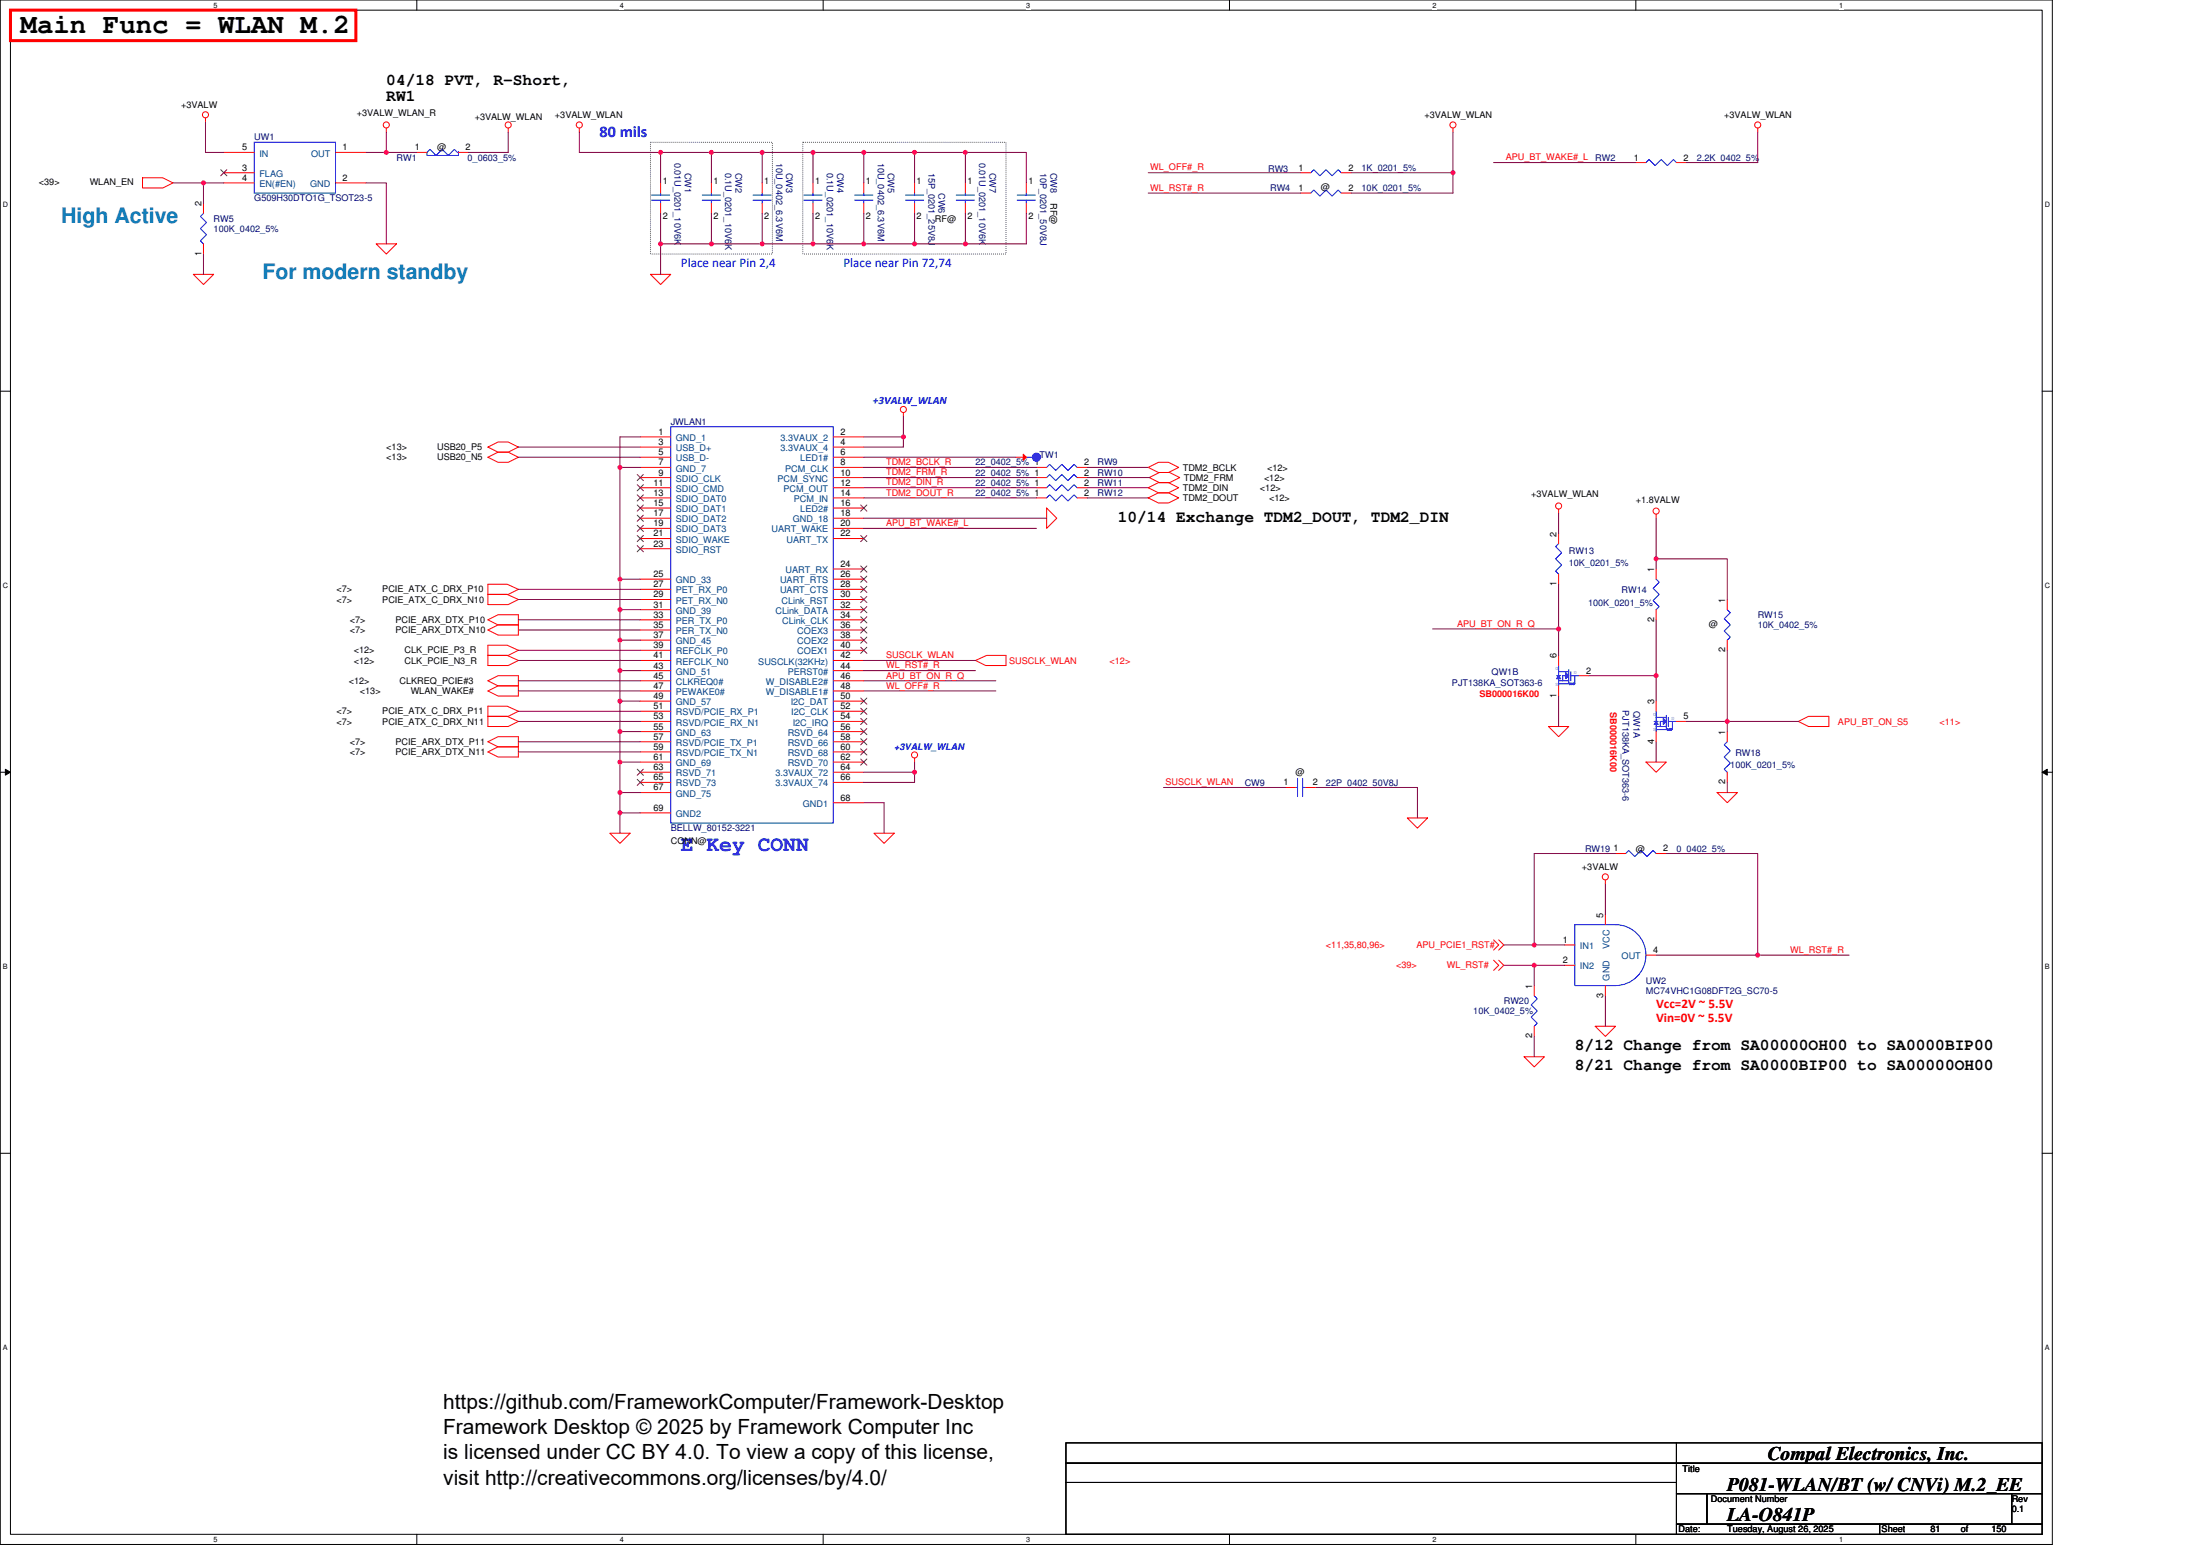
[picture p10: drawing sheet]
<svg xmlns="http://www.w3.org/2000/svg" width="297mm" height="210mm" viewBox="0 0 297 210" stroke-linecap="round" stroke-linejoin="round" font-family="sans-serif">
<path d="M0 0h277.1v208.5h-277.1zM1.4 1.4h274.3v205.7h-274.3z" fill="none" stroke="#000" stroke-width=".14"/>
<g fill="#fff">
<path d="M28.8 .1h.6v1.1h-.6z"/>
<path d="M28.8 207.3h.6v1h-.6z"/>
</g>
<path d="M56.3 0v1.4M56.3 207.1v1.4" fill="none" stroke="#000" stroke-width=".14"/>
<g fill="#fff">
<path d="M83.7 .1h.6v1.1h-.6z"/>
<path d="M83.7 207.3h.6v1h-.6z"/>
</g>
<path d="M111.1 0v1.4M111.1 207.1v1.4" fill="none" stroke="#000" stroke-width=".14"/>
<g fill="#fff">
<path d="M138.6 .1h.5v1.1h-.5z"/>
<path d="M138.6 207.3h.5v1h-.5z"/>
</g>
<path d="M166 0v1.4M166 207.1v1.4" fill="none" stroke="#000" stroke-width=".14"/>
<g fill="#fff">
<path d="M193.4 .1h.6v1.1h-.6z"/>
<path d="M193.4 207.3h.6v1h-.6z"/>
</g>
<path d="M220.9 0v1.4M220.9 207.1v1.4" fill="none" stroke="#000" stroke-width=".14"/>
<g fill="#fff">
<path d="M248.3 .1h.5v1.1h-.5z"/>
<path d="M248.3 207.3h.5v1h-.5z"/>
<path d="M.4 27.1h.7v1.1h-.7z"/>
<path d="M276.1 27.1h.7v1.1h-.7z"/>
<path d="M.4 78.5h.7v1.1h-.7z"/>
<path d="M276.1 78.5h.7v1.1h-.7z"/>
</g>
<path d="M0 52.8h1.4M275.7 52.8h1.4" fill="none" stroke="#000" stroke-width=".14"/>
<g fill="#fff">
<path d="M.4 130h.6v1.1h-.6z"/>
<path d="M276.1 130h.6v1.1h-.6z"/>
</g>
<path d="M0 104.2h1.4M.7 103.8l.7 .4-.7 .4zM275.7 104.2l.7-.4v.8zM275.7 104.2h1.4" fill="none" stroke="#000" stroke-width=".14"/>
<path d="M.7 103.8l.7 .4-.7 .4zM275.7 104.2l.7-.4v.8z" fill="#000"/>
<g fill="#fff">
<path d="M.4 181.4h.6v1.1h-.6z"/>
<path d="M276.1 181.4h.6v1.1h-.6z"/>
</g>
<path d="M0 155.7h1.4M275.7 155.7h1.4M143.9 194.8h82.5v2.7h-82.5zM143.9 197.5h82.5v2.6h-82.5zM226.4 194.8h49.3v2.7h-49.3zM226.4 197.5h49.3v4.1h-49.3zM143.9 200.1h82.5v7h-82.5zM226.4 201.6h4.1v4.1h-4.1zM226.4 205.7h27.4v1.4h-27.4zM230.5 201.6h41.1v4.1h-41.1zM253.8 205.7h21.9v1.4h-21.9zM271.6 201.6h4.1v4.1h-4.1z" fill="none" stroke="#000" stroke-width=".14"/>
<path d="M1.4 1.4h46.6v4.1h-46.6z" fill="none" stroke="#f00" stroke-width=".41"/>
<path d="M87.8 19.2h16.5v15.1h-16.5zM108.4 19.2h27.4v15.1h-27.4z" fill="none" stroke="#000" stroke-width=".14" stroke-dasharray="0 .3"/>
<g fill="none" stroke="#f00" stroke-width=".14">
<path d="M27.7 15.9v.6M52.2 17.3v.5M68.6 17.3v.5M78.2 17.3v.5M196.2 17.3v.5M237.3 17.3v.5M19.2 24h2.8l1.4 .7-1.4 .7h-2.8zM26.1 37h2.7l-1.3 1.4zM27.5 32.9v1.4M27.5 27.4v1.4M30.2 20.6h4.1M30.2 23.3h4.1"/>
<path d="M30.2 24.7h4.1M45.3 24.7h4.1M45.3 20.6h4.1M50.8 32.9h2.7l-1.3 1.4zM56.3 20.6h1.3M61.9 20.6h1.4M87.8 37h2.8l-1.4 1.4zM89.2 24.7v1.4M89.2 27.4v1.4M109.8 24.7v1.4M109.8 27.4v1.4M116.6 24.7v1.4"/>
<path d="M116.6 27.4v1.4M123.5 24.7v1.4M123.5 27.4v1.4M130.3 24.7v1.4M130.3 27.4v1.4M220.9 21.9h1.3M226.4 21.9h1.3M122 55.7v.5M65.9 60.4l1.3-.7h1.4l1.4 .7-1.4 .6h-1.4zM65.9 61.7l1.3-.7h1.4l1.4 .7-1.4 .7h-1.4zM65.9 78.9h2.6l1.5 .7-1.4 .6h-2.7zM139.9 64.5h1.4"/>
<path d="M139.9 67.2h1.4M139.9 63.1h1.4M141.3 68.6l1.4 1.4-1.4 1.3zM145.4 64.5h1.4M145.4 67.2h1.4M145.4 63.1h1.4M155 63.1l1.4-.7h1.4l1.3 .7-1.3 .7h-1.4zM155 67.2l1.4-.7h1.4l1.3 .7-1.3 .7h-1.4zM155 65.8l1.4-.6h1.4l1.3 .6-1.3 .7h-1.4zM155.2 64.5l1.3-.7h1.4l1.4 .7-1.4 .7h-1.4zM210.4 68.7v.6M210.4 77.5v1.4"/>
<path d="M210.4 72v1.4M223.6 69.4v.6M65.9 80.2h2.6l1.5 .7-1.4 .7h-2.7zM65.9 83.7l1.3-.7h2.8v1.4h-2.8zM65.9 85l1.3-.6h2.8v1.3h-2.8zM65.9 88.5h2.6l1.5 .7-1.4 .6h-2.7zM65.9 91.9l1.3-.7h2.8v1.4h-2.8zM65.9 93.3l1.3-.7h2.8v1.4h-2.8zM65.9 96.7h2.6l1.5 .7-1.4 .7h-2.7zM65.9 87.1h2.6l1.5 .7-1.4 .7h-2.7zM65.9 95.3h2.6l1.5 .7-1.4 .7h-2.7zM131.7 89.2l1.5-.7h2.6v1.3h-2.7z"/>
<path d="M209.1 98.1h2.7l-1.4 1.3zM233.2 98.8v1.3M242.8 97.4l1.4-.7h2.7v1.4h-2.7zM65.9 100.1l1.3-.7h2.8v1.4h-2.8zM65.9 101.5l1.3-.7h2.8v1.4h-2.8zM82.3 112.5h2.8l-1.4 1.3zM118 112.5h2.7l-1.3 1.3zM123.5 102.3v.6M190 110.4h2.7l-1.3 1.4zM216.8 118.8v.5M218.1 115.2h1.4M222.2 102.9h2.8l-1.4 1.3z"/>
<path d="M223.6 115.2h1.4M231.8 107h2.8l-1.4 1.4zM233.2 104.2v1.4M201.7 126.9l.6 .7-.6 .6M201.7 129.6l.6 .7-.6 .7M202.3 126.9l.7 .7-.7 .6M202.3 129.6l.7 .7-.7 .7M207.1 133v1.4M207.1 138.5v1.4M215.4 138.5h2.7l-1.3 1.4zM205.8 142.6h2.7l-1.4 1.4z"/>
<circle cx="27.7" cy="15.5" r=".41"/>
<circle cx="52.2" cy="16.9" r=".41"/>
<circle cx="68.6" cy="16.9" r=".41"/>
<circle cx="78.2" cy="16.9" r=".41"/>
<circle cx="196.2" cy="16.9" r=".41"/>
<circle cx="237.3" cy="16.9" r=".41"/>
<circle cx="122" cy="55.3" r=".41"/>
<circle cx="210.4" cy="68.3" r=".41"/>
<circle cx="223.6" cy="69" r=".41"/>
<circle cx="123.5" cy="101.9" r=".41"/>
<circle cx="216.7" cy="118.4" r=".41"/>
</g>
<g fill="none" stroke="#00f" stroke-width=".14">
<path d="M34.3 19.2h11v6.9h-11zM27.5 28.8l-.4 .4 .8 .8-.8 .9 .8 .8-.8 .8 .4 .4M61.8 20.6l-.5-.4-.8 .8-.8-.8-.8 .8-.8-.8-.5 .4v.4h4.2M61.9 20.4v.6M88 27h2.4M88 26.3h2.4M89.2 26.1v.2M89.2 27v.4M108.5 27h2.5M108.5 26.3h2.5M109.8 26.1v.2M109.8 27v.4"/>
<path d="M115.4 27h2.5M115.4 26.3h2.5M116.6 26.1v.2M116.6 27v.4M122.3 27h2.4M122.3 26.3h2.4M123.5 26.1v.2M123.5 27v.4M129.1 27h2.5M129.1 26.3h2.5M130.3 26.1v.2M130.3 27v.4"/>
<path d="M222.2 21.9l.5-.4 .8 .9 .8-.9 .8 .9 .8-.9 .5 .4M141.3 64.5l.4-.4 .8 .8 .9-.8 .8 .8 .8-.8 .4 .4M141.3 67.2l.4-.4 .8 .8 .9-.8 .8 .8 .8-.8 .4 .4M141.3 63.1l.4-.4 .8 .8 .9-.8 .8 .8 .8-.8 .4 .4M210.4 73.4l-.4 .4 .9 .8-.9 .8 .9 .9-.9 .8 .4 .4M223.3 97.4h.6M223.6 96.8h1.4M223.6 97.8v1M224.2 97.4v.7h.8M225 96.6v1.7M225.3 96.8v1.3M225.8 97.4v1.1"/>
<path d="M219.5 115.2l.4-.4 .8 .8 .9-.8 .8 .8 .8-.8 .4 .4M233.2 100.1l-.4 .4 .8 .9-.8 .8 .8 .8-.8 .8 .4 .4M207.1 134.4l.5 .4-.9 .8 .9 .9-.9 .8 .9 .8-.5 .4"/>
</g>
<path d="M29.8 22.9l.8 .8M30.6 22.9l-.8 .8" fill="none" stroke="#804000" stroke-width=".14"/>
<path d="M223.6 97.4l.3 .4h-.6z" fill-rule="evenodd" fill="#00f"/>
<path d="M223.6 97.4l.3 .4h-.6zM223.6 98.5h1.5M223.6 96.8v.6M223.6 98.1h.6M224.2 97.4h.4M225.3 97.4h1.1M225.4 98.3v.3M225.7 98.5h.1" fill="none" stroke="#00f" stroke-width=".14"/>
<path d="M224.6 97l.4 .4-.4 .4z" fill-rule="evenodd" fill="#00f"/>
<path d="M224.6 97l.4 .4-.4 .4z" fill="none" stroke="#00f" stroke-width=".14"/>
<path d="M225.1 98.3v.3l.6-.3v.3z" fill-rule="evenodd" fill="#00f"/>
<g fill="none" stroke="#00f" stroke-width=".14">
<path d="M94.8 27h2.5M94.8 26.3h2.5M96.1 26.1v.2M96.1 27v.4M177 26.1l.4-.5 .8 .9 .8-.9 .9 .9 .8-.9 .4 .5M90.6 57.6h21.9v53.5h-21.9zM223.6 96v.8M225.1 98.3v.3l.6-.3v.3zM233.2 82.3l.4 .4-.8 .8 .8 .9-.8 .8 .8 .8-.4 .4M174.9 106.3h.3M175.2 105.1v2.4M175.9 106.3h.4"/>
<path d="M175.9 105.1v2.4"/>
</g>
<g fill="none" stroke="#f00" stroke-width=".14">
<path d="M96.1 24.7v1.4M96.1 27.4v1.4M175.6 26.1h1.4M181.1 26.1h1.4M86.4 59h4.2M112.5 59h4.1M86.4 60.4h4.2M86.4 61.7h4.2M86.4 63.1h4.2M86.4 64.5h4.2M86.4 65.8h4.2M86.4 67.2h4.2"/>
<path d="M86.4 68.6h4.2M86.4 70h4.2M86.4 71.3h4.2M86.4 72.7h4.2M86.4 74.1h4.2M86.4 78.2h4.2M86.4 79.6h4.2M112.5 60.4h4.1M112.5 61.7h4.1M112.5 63.1h4.1M112.5 64.5h4.1M112.5 65.8h4.1"/>
<path d="M112.5 67.2h4.1M112.5 68.6h4.1M112.5 70h4.1M112.5 71.3h4.1M112.5 72.7h4.1M112.5 76.8h4.1M112.5 78.2h4.1M112.5 79.6h4.1M86.4 80.9h4.2M86.4 82.3h4.2M86.4 83.7h4.2M86.4 85h4.2"/>
<path d="M86.4 86.4h4.2M86.4 87.8h4.2M86.4 89.2h4.2M86.4 90.5h4.2M86.4 91.9h4.2M86.4 93.3h4.2M86.4 94.6h4.2M86.4 96h4.2M86.4 97.4h4.2M86.4 98.8h4.2M112.5 80.9h4.1M112.5 82.3h4.1"/>
<path d="M112.5 83.7h4.1M112.5 85h4.1M112.5 86.4h4.1M112.5 87.8h4.1M112.5 89.2h4.1M112.5 90.5h4.1M112.5 91.9h4.1M112.5 93.3h4.1M112.5 94.6h4.1M112.5 96h4.1M112.5 97.4h4.1M112.5 98.8h4.1"/>
<path d="M223.6 94.6v1.4M223.6 98.8v1.3M226.4 97.4h1.3M233.2 80.9v1.4M233.2 86.4v1.4M86.4 100.1h4.2M86.4 101.5h4.2M86.4 102.9h4.2M86.4 104.2h4.2M86.4 105.6h4.2M86.4 107h4.2M86.4 109.7h4.2"/>
<path d="M112.5 100.1h4.1M112.5 101.5h4.1M112.5 102.9h4.1M112.5 104.2h4.1M112.5 105.6h4.1M112.5 108.4h4.1M173.5 106.3h1.4M176.3 106.3h1.4"/>
</g>
<g fill="none" stroke="#804000" stroke-width=".14">
<path d="M86 64.1l.9 .8M86 65.4l.9 .9M86 66.8l.9 .8M86 68.2l.9 .8M86 69.5l.9 .9M86 70.9l.9 .8M86 72.3l.9 .8M86 73.7l.9 .8M86.9 64.1l-.9 .8M86.9 65.4l-.9 .9M86.9 66.8l-.9 .8M86.9 68.2l-.9 .8"/>
<path d="M86.9 69.5l-.9 .9M86.9 70.9l-.9 .8M86.9 72.3l-.9 .8M86.9 73.7l-.9 .8M116.2 68.2l.8 .8M116.2 72.3l.8 .8M116.2 76.4l.8 .8M116.2 77.8l.8 .8M116.2 79.1l.8 .9M117 68.2l-.8 .8M117 72.3l-.8 .8M117 76.4l-.8 .8"/>
<path d="M117 77.8l-.8 .8M117 79.1l-.8 .9M116.2 80.5l.8 .8M116.2 81.9l.8 .8M116.2 83.3l.8 .8M116.2 84.6l.8 .9M116.2 86l.8 .8M116.2 87.4l.8 .8M116.2 94.2l.8 .9M116.2 95.6l.8 .8M116.2 97l.8 .8M116.2 98.3l.8 .9"/>
<path d="M116.2 99.7l.8 .8M117 80.5l-.8 .8M117 81.9l-.8 .8M117 83.3l-.8 .8M117 84.6l-.8 .9M117 86l-.8 .8M117 87.4l-.8 .8M117 94.2l-.8 .9M117 95.6l-.8 .8M117 97l-.8 .8M117 98.3l-.8 .9M117 99.7l-.8 .8"/>
<path d="M86 103.8l.9 .9M86 105.2l.9 .8M86.9 103.8l-.9 .9M86.9 105.2l-.9 .8M116.2 101.1l.8 .8M116.2 102.5l.8 .8M117 101.1l-.8 .8M117 102.5l-.8 .8"/>
</g>
<path d="M210.4 91.2l.3 .4h-.5z" fill-rule="evenodd" fill="#00f"/>
<path d="M210.4 91.2l.3 .4h-.5zM212.5 92.3h.1" fill="none" stroke="#00f" stroke-width=".14"/>
<path d="M212 92.2v.2l.5-.2v.2z" fill-rule="evenodd" fill="#00f"/>
<path d="M210.2 91.2h.5M210.4 91.9h.6M210.4 91.6v1M210.4 92.3h1.6M211 91.9h.8M211.4 91.2h-.4v.7M211.8 90.7h-1.4v.5M211.8 90.4v1.8M212 92.2v.2l.5-.2v.2zM212.1 91.2h1.1M212.1 90.7v1.2M212.6 91.2v1.1" fill="none" stroke="#00f" stroke-width=".14"/>
<path d="M211.4 90.8l.4 .4-.4 .4z" fill-rule="evenodd" fill="#00f"/>
<path d="M101.7 27h2.4M101.7 26.3h2.4M102.9 26.1v.2M102.9 27v.4M177 23.3l.4-.4 .8 .8 .8-.8 .9 .8 .8-.8 .4 .4M141.3 65.8l.4-.4 .8 .8 .9-.8 .8 .8 .8-.8 .4 .4M223.6 78.2l.4 .4-.8 .8 .8 .8-.8 .9 .8 .8-.4 .4M210.4 89.8v.9M211.4 90.8l.4 .4-.4 .4zM212.2 92.2v.2" fill="none" stroke="#00f" stroke-width=".14"/>
<path d="M102.9 24.7v1.4M102.9 27.4v1.4M175.6 23.3h1.4M181.1 23.3h1.4M139.9 65.8h1.4M145.4 65.8h1.4M223.6 76.8v1.4M210.4 88.5v1.3M210.4 92.6v1.4M213.2 91.2h1.4M223.6 82.3v1.4" fill="none" stroke="#f00" stroke-width=".14"/>
<circle cx="139.9" cy="61.7" r=".54" fill="#00f"/>
<g fill="none" stroke="#00f" stroke-width=".14">
<path d="M138.6 61.7h.8"/>
<circle cx="139.9" cy="61.7" r=".54"/>
</g>
<path d="M138.2 61.3l.4 .4-.4 .4z" fill="#f00"/>
<path d="M138.6 24.7v1.4M138.6 27.4v1.4M137.2 61.7h1.4M138.2 61.3l.4 .4-.4 .4zM211.3 127.6h1.3M211.3 130.3h1.3M216.8 123.4v1.4M216.8 133v1.4M222.2 128.9h1.4" fill="none" stroke="#f00" stroke-width=".14"/>
<path d="M137.3 27h2.5M137.3 26.3h2.5M138.6 26.1v.2M138.6 27v.4M218.1 133a4.1 4.1 0 0 0 4.1-4.1 4.1 4.1 0 0 0-4.1-4.1h-5.5v8.2h5.5" fill="none" stroke="#00f" stroke-width=".14"/>
<path d="M102.9 20.6h6.9" fill="none" stroke="#800040" stroke-width=".14"/>
<circle cx="109.8" cy="20.6" r=".27" fill="#f0f"/>
<circle cx="109.8" cy="20.6" r=".27" fill="none" stroke="#f0f" stroke-width=".14"/>
<circle cx="102.9" cy="20.6" r=".27" fill="#f0f"/>
<circle cx="102.9" cy="20.6" r=".27" fill="none" stroke="#f0f" stroke-width=".14"/>
<path d="M102.9 28.8v4.1M102.9 20.6v4.1M109.8 28.8v4.1h6.8M109.8 24.7v-4.1h6.8v4.1M116.6 28.8v4.1M123.5 28.8v4.1h-6.9" fill="none" stroke="#800040" stroke-width=".14"/>
<circle cx="123.5" cy="32.9" r=".27" fill="#f0f"/>
<circle cx="123.5" cy="32.9" r=".27" fill="none" stroke="#f0f" stroke-width=".14"/>
<circle cx="116.6" cy="32.9" r=".27" fill="#f0f"/>
<circle cx="116.6" cy="32.9" r=".27" fill="none" stroke="#f0f" stroke-width=".14"/>
<path d="M116.6 20.6h6.9" fill="none" stroke="#800040" stroke-width=".14"/>
<circle cx="123.5" cy="20.6" r=".27" fill="#f0f"/>
<circle cx="123.5" cy="20.6" r=".27" fill="none" stroke="#f0f" stroke-width=".14"/>
<circle cx="116.6" cy="20.6" r=".27" fill="#f0f"/>
<circle cx="116.6" cy="20.6" r=".27" fill="none" stroke="#f0f" stroke-width=".14"/>
<path d="M123.5 20.6v4.1M155 23.3h20.6M182.5 23.3h13.7" fill="none" stroke="#800040" stroke-width=".14"/>
<circle cx="196.2" cy="23.3" r=".27" fill="#f0f"/>
<circle cx="196.2" cy="23.3" r=".27" fill="none" stroke="#f0f" stroke-width=".14"/>
<path d="M196.2 17.8v5.5M89.2 20.6v4.1M89.2 28.8v4.1h6.9v-4.1M96.1 20.6v4.1" fill="none" stroke="#800040" stroke-width=".14"/>
<circle cx="96" cy="32.9" r=".27" fill="#f0f"/>
<circle cx="96" cy="32.9" r=".27" fill="none" stroke="#f0f" stroke-width=".14"/>
<circle cx="89.2" cy="32.9" r=".27" fill="#f0f"/>
<circle cx="89.2" cy="32.9" r=".27" fill="none" stroke="#f0f" stroke-width=".14"/>
<path d="M89.2 32.9v4.1M89.2 20.6h6.9" fill="none" stroke="#800040" stroke-width=".14"/>
<circle cx="96" cy="20.6" r=".27" fill="#f0f"/>
<circle cx="96" cy="20.6" r=".27" fill="none" stroke="#f0f" stroke-width=".14"/>
<path d="M96.1 32.9h13.7M96.1 20.6h6.8" fill="none" stroke="#800040" stroke-width=".14"/>
<circle cx="102.9" cy="32.9" r=".27" fill="#f0f"/>
<circle cx="102.9" cy="32.9" r=".27" fill="none" stroke="#f0f" stroke-width=".14"/>
<circle cx="109.8" cy="32.9" r=".27" fill="#f0f"/>
<circle cx="109.8" cy="32.9" r=".27" fill="none" stroke="#f0f" stroke-width=".14"/>
<path d="M123.5 20.6h6.8v4.1" fill="none" stroke="#800040" stroke-width=".14"/>
<circle cx="130.3" cy="20.6" r=".27" fill="#f0f"/>
<circle cx="130.3" cy="20.6" r=".27" fill="none" stroke="#f0f" stroke-width=".14"/>
<path d="M130.3 28.8v4.1h-6.8M207.1 115.2h11M216.8 119.3v4.1M225 115.2h12.3v13.7h12.4M203 130.3h4.1" fill="none" stroke="#800040" stroke-width=".14"/>
<circle cx="237.3" cy="128.9" r=".27" fill="#f0f"/>
<circle cx="237.3" cy="128.9" r=".27" fill="none" stroke="#f0f" stroke-width=".14"/>
<path d="M207.1 127.6h4.2" fill="none" stroke="#800040" stroke-width=".14"/>
<circle cx="207.1" cy="127.6" r=".27" fill="#f0f"/>
<circle cx="207.1" cy="127.6" r=".27" fill="none" stroke="#f0f" stroke-width=".14"/>
<path d="M207.1 115.2v12.4h-4.1M207.1 130.3h4.2" fill="none" stroke="#800040" stroke-width=".14"/>
<circle cx="207.1" cy="130.3" r=".27" fill="#f0f"/>
<circle cx="207.1" cy="130.3" r=".27" fill="none" stroke="#f0f" stroke-width=".14"/>
<path d="M78.2 17.8v2.8h11M207.1 130.3v2.7M207.1 139.9v2.7" fill="none" stroke="#800040" stroke-width=".14"/>
<circle cx="89.2" cy="20.6" r=".27" fill="#f0f"/>
<circle cx="89.2" cy="20.6" r=".27" fill="none" stroke="#f0f" stroke-width=".14"/>
<path d="M27.7 16.5v4.1h2.5M23.4 24.7h6.8M27.5 24.7v2.7M49.4 24.7h2.8v8.2" fill="none" stroke="#800040" stroke-width=".14"/>
<circle cx="27.5" cy="24.7" r=".27" fill="#f0f"/>
<circle cx="27.5" cy="24.7" r=".27" fill="none" stroke="#f0f" stroke-width=".14"/>
<path d="M237.3 17.8v4.1h-9.6M27.5 34.3v2.7M155 26.1h20.6M196.2 23.3v2.8h-13.7M201.7 21.9h19.2M210.4 69.3v2.7M210.4 78.9v6h-17M223.6 83.7v7.5M233.2 97.4h9.6M157.1 106.3h16.4M177.7 106.3h13.7v4.1" fill="none" stroke="#800040" stroke-width=".14"/>
<circle cx="210.4" cy="84.9" r=".27" fill="#f0f"/>
<circle cx="210.4" cy="84.9" r=".27" fill="none" stroke="#f0f" stroke-width=".14"/>
<path d="M210.4 84.9v3.6M233.2 87.8v9.6" fill="none" stroke="#800040" stroke-width=".14"/>
<circle cx="233.2" cy="97.4" r=".27" fill="#f0f"/>
<circle cx="233.2" cy="97.4" r=".27" fill="none" stroke="#f0f" stroke-width=".14"/>
<path d="M214.6 91.2h9v3.4" fill="none" stroke="#800040" stroke-width=".14"/>
<circle cx="223.6" cy="91.2" r=".27" fill="#f0f"/>
<circle cx="223.6" cy="91.2" r=".27" fill="none" stroke="#f0f" stroke-width=".14"/>
<path d="M52.2 17.8v2.8h-2.8M52.2 20.6h4.1M210.4 94v4.1M227.7 97.4h5.5v1.4M223.6 100.1v2.8M233.2 105.6v1.4" fill="none" stroke="#800040" stroke-width=".14"/>
<circle cx="52.2" cy="20.6" r=".27" fill="#f0f"/>
<circle cx="52.2" cy="20.6" r=".27" fill="none" stroke="#f0f" stroke-width=".14"/>
<path d="M68.6 17.8v2.8h-5.3M130.3 20.6h8.3v4.1M138.6 28.8v4.1h-8.3" fill="none" stroke="#800040" stroke-width=".14"/>
<circle cx="130.3" cy="32.9" r=".27" fill="#f0f"/>
<circle cx="130.3" cy="32.9" r=".27" fill="none" stroke="#f0f" stroke-width=".14"/>
<g fill="none" stroke="#800040" stroke-width=".14">
<path d="M83.7 59v4.1M70 79.6h16.4M70 60.4h16.4M70 61.7h16.4M70 80.9h16.4M70 83.7h16.4M70 85h16.4M70 87.8h16.4M70 89.2h16.4M70 91.9h16.4M70 93.3h16.4M70 96h16.4"/>
<path d="M70 97.4h16.4M70 100.1h16.4M70 101.5h16.4M86.4 109.7h-2.7v2.8"/>
</g>
<circle cx="83.7" cy="109.7" r=".27" fill="#f0f"/>
<circle cx="83.7" cy="109.7" r=".27" fill="none" stroke="#f0f" stroke-width=".14"/>
<path d="M83.7 59h2.7M86.4 63.1h-2.7v15.1" fill="none" stroke="#800040" stroke-width=".14"/>
<circle cx="83.7" cy="63.1" r=".27" fill="#f0f"/>
<circle cx="83.7" cy="63.1" r=".27" fill="none" stroke="#f0f" stroke-width=".14"/>
<path d="M86.4 78.2h-2.7v4.1" fill="none" stroke="#800040" stroke-width=".14"/>
<circle cx="83.7" cy="82.3" r=".27" fill="#f0f"/>
<circle cx="83.7" cy="82.3" r=".27" fill="none" stroke="#f0f" stroke-width=".14"/>
<circle cx="83.7" cy="78.2" r=".27" fill="#f0f"/>
<circle cx="83.7" cy="78.2" r=".27" fill="none" stroke="#f0f" stroke-width=".14"/>
<path d="M83.7 86.4h2.7M83.7 86.4v4.1M86.4 82.3h-2.7v4.1" fill="none" stroke="#800040" stroke-width=".14"/>
<circle cx="83.7" cy="86.4" r=".27" fill="#f0f"/>
<circle cx="83.7" cy="86.4" r=".27" fill="none" stroke="#f0f" stroke-width=".14"/>
<path d="M86.4 90.5h-2.7v4.1" fill="none" stroke="#800040" stroke-width=".14"/>
<circle cx="83.7" cy="94.6" r=".27" fill="#f0f"/>
<circle cx="83.7" cy="94.6" r=".27" fill="none" stroke="#f0f" stroke-width=".14"/>
<circle cx="83.7" cy="90.5" r=".27" fill="#f0f"/>
<circle cx="83.7" cy="90.5" r=".27" fill="none" stroke="#f0f" stroke-width=".14"/>
<path d="M86.4 94.6h-2.7v4.2" fill="none" stroke="#800040" stroke-width=".14"/>
<circle cx="83.7" cy="98.8" r=".27" fill="#f0f"/>
<circle cx="83.7" cy="98.8" r=".27" fill="none" stroke="#f0f" stroke-width=".14"/>
<path d="M86.4 98.8h-2.7v4.1M83.7 102.9h2.7M83.7 102.9v4.1" fill="none" stroke="#800040" stroke-width=".14"/>
<circle cx="83.7" cy="107" r=".27" fill="#f0f"/>
<circle cx="83.7" cy="107" r=".27" fill="none" stroke="#f0f" stroke-width=".14"/>
<circle cx="83.7" cy="102.9" r=".27" fill="#f0f"/>
<circle cx="83.7" cy="102.9" r=".27" fill="none" stroke="#f0f" stroke-width=".14"/>
<path d="M122 56.2v2.8h-5.4M86.4 107h-2.7v2.7" fill="none" stroke="#800040" stroke-width=".14"/>
<circle cx="122" cy="59" r=".27" fill="#f0f"/>
<circle cx="122" cy="59" r=".27" fill="none" stroke="#f0f" stroke-width=".14"/>
<g fill="none" stroke="#800040" stroke-width=".14">
<path d="M122 59v1.4h-5.4M116.6 70h24.7M116.6 63.1h23.3M116.6 64.5h23.3M116.6 71.3h23.3M116.6 61.7h20.6M146.8 63.1h8.2M146.8 64.5h8.4M116.6 89.2h15.1M116.6 90.5h15.1M116.6 91.9h17.9M116.6 93.3h17.9"/>
<path d="M116.6 104.2h6.9M123.5 102.9v1.3M123.5 104.2v1.4"/>
</g>
<circle cx="123.5" cy="104.2" r=".27" fill="#f0f"/>
<circle cx="123.5" cy="104.2" r=".27" fill="none" stroke="#f0f" stroke-width=".14"/>
<path d="M223.6 75.4h9.6v5.5M116.6 108.4h2.8v4.1M116.6 105.6h6.9" fill="none" stroke="#800040" stroke-width=".14"/>
<circle cx="223.6" cy="75.4" r=".27" fill="#f0f"/>
<circle cx="223.6" cy="75.4" r=".27" fill="none" stroke="#f0f" stroke-width=".14"/>
<path d="M116.6 67.2h23.3M116.6 65.8h23.3M146.8 67.2h8.2M146.8 65.8h8.2M223.6 70v6.8M216.8 134.4v4.1M223.6 128.9h13.7" fill="none" stroke="#800040" stroke-width=".14"/>
<circle cx="109.8" cy="20.6" r=".27" fill="#f0f"/>
<circle cx="109.8" cy="20.6" r=".27" fill="none" stroke="#f0f" stroke-width=".14"/>
<circle cx="102.9" cy="20.6" r=".27" fill="#f0f"/>
<circle cx="102.9" cy="20.6" r=".27" fill="none" stroke="#f0f" stroke-width=".14"/>
<circle cx="123.5" cy="32.9" r=".27" fill="#f0f"/>
<circle cx="123.5" cy="32.9" r=".27" fill="none" stroke="#f0f" stroke-width=".14"/>
<circle cx="116.6" cy="32.9" r=".27" fill="#f0f"/>
<circle cx="116.6" cy="32.9" r=".27" fill="none" stroke="#f0f" stroke-width=".14"/>
<circle cx="123.5" cy="20.6" r=".27" fill="#f0f"/>
<circle cx="123.5" cy="20.6" r=".27" fill="none" stroke="#f0f" stroke-width=".14"/>
<circle cx="116.6" cy="20.6" r=".27" fill="#f0f"/>
<circle cx="116.6" cy="20.6" r=".27" fill="none" stroke="#f0f" stroke-width=".14"/>
<circle cx="196.2" cy="23.3" r=".27" fill="#f0f"/>
<circle cx="196.2" cy="23.3" r=".27" fill="none" stroke="#f0f" stroke-width=".14"/>
<circle cx="96" cy="32.9" r=".27" fill="#f0f"/>
<circle cx="96" cy="32.9" r=".27" fill="none" stroke="#f0f" stroke-width=".14"/>
<circle cx="89.2" cy="32.9" r=".27" fill="#f0f"/>
<circle cx="89.2" cy="32.9" r=".27" fill="none" stroke="#f0f" stroke-width=".14"/>
<circle cx="96" cy="20.6" r=".27" fill="#f0f"/>
<circle cx="96" cy="20.6" r=".27" fill="none" stroke="#f0f" stroke-width=".14"/>
<circle cx="102.9" cy="32.9" r=".27" fill="#f0f"/>
<circle cx="102.9" cy="32.9" r=".27" fill="none" stroke="#f0f" stroke-width=".14"/>
<circle cx="109.8" cy="32.9" r=".27" fill="#f0f"/>
<circle cx="109.8" cy="32.9" r=".27" fill="none" stroke="#f0f" stroke-width=".14"/>
<circle cx="130.3" cy="20.6" r=".27" fill="#f0f"/>
<circle cx="130.3" cy="20.6" r=".27" fill="none" stroke="#f0f" stroke-width=".14"/>
<circle cx="237.3" cy="128.9" r=".27" fill="#f0f"/>
<circle cx="237.3" cy="128.9" r=".27" fill="none" stroke="#f0f" stroke-width=".14"/>
<circle cx="207.1" cy="127.6" r=".27" fill="#f0f"/>
<circle cx="207.1" cy="127.6" r=".27" fill="none" stroke="#f0f" stroke-width=".14"/>
<circle cx="207.1" cy="130.3" r=".27" fill="#f0f"/>
<circle cx="207.1" cy="130.3" r=".27" fill="none" stroke="#f0f" stroke-width=".14"/>
<circle cx="89.2" cy="20.6" r=".27" fill="#f0f"/>
<circle cx="89.2" cy="20.6" r=".27" fill="none" stroke="#f0f" stroke-width=".14"/>
<circle cx="27.5" cy="24.7" r=".27" fill="#f0f"/>
<circle cx="27.5" cy="24.7" r=".27" fill="none" stroke="#f0f" stroke-width=".14"/>
<circle cx="210.4" cy="84.9" r=".27" fill="#f0f"/>
<circle cx="210.4" cy="84.9" r=".27" fill="none" stroke="#f0f" stroke-width=".14"/>
<circle cx="233.2" cy="97.4" r=".27" fill="#f0f"/>
<circle cx="233.2" cy="97.4" r=".27" fill="none" stroke="#f0f" stroke-width=".14"/>
<circle cx="223.6" cy="91.2" r=".27" fill="#f0f"/>
<circle cx="223.6" cy="91.2" r=".27" fill="none" stroke="#f0f" stroke-width=".14"/>
<circle cx="52.2" cy="20.6" r=".27" fill="#f0f"/>
<circle cx="52.2" cy="20.6" r=".27" fill="none" stroke="#f0f" stroke-width=".14"/>
<circle cx="130.3" cy="32.9" r=".27" fill="#f0f"/>
<circle cx="130.3" cy="32.9" r=".27" fill="none" stroke="#f0f" stroke-width=".14"/>
<circle cx="83.7" cy="109.7" r=".27" fill="#f0f"/>
<circle cx="83.7" cy="109.7" r=".27" fill="none" stroke="#f0f" stroke-width=".14"/>
<circle cx="83.7" cy="63.1" r=".27" fill="#f0f"/>
<circle cx="83.7" cy="63.1" r=".27" fill="none" stroke="#f0f" stroke-width=".14"/>
<circle cx="83.7" cy="82.3" r=".27" fill="#f0f"/>
<circle cx="83.7" cy="82.3" r=".27" fill="none" stroke="#f0f" stroke-width=".14"/>
<circle cx="83.7" cy="78.2" r=".27" fill="#f0f"/>
<circle cx="83.7" cy="78.2" r=".27" fill="none" stroke="#f0f" stroke-width=".14"/>
<circle cx="83.7" cy="86.4" r=".27" fill="#f0f"/>
<circle cx="83.7" cy="86.4" r=".27" fill="none" stroke="#f0f" stroke-width=".14"/>
<circle cx="83.7" cy="94.6" r=".27" fill="#f0f"/>
<circle cx="83.7" cy="94.6" r=".27" fill="none" stroke="#f0f" stroke-width=".14"/>
<circle cx="83.7" cy="90.5" r=".27" fill="#f0f"/>
<circle cx="83.7" cy="90.5" r=".27" fill="none" stroke="#f0f" stroke-width=".14"/>
<circle cx="83.7" cy="98.8" r=".27" fill="#f0f"/>
<circle cx="83.7" cy="98.8" r=".27" fill="none" stroke="#f0f" stroke-width=".14"/>
<circle cx="83.7" cy="107" r=".27" fill="#f0f"/>
<circle cx="83.7" cy="107" r=".27" fill="none" stroke="#f0f" stroke-width=".14"/>
<circle cx="83.7" cy="102.9" r=".27" fill="#f0f"/>
<circle cx="83.7" cy="102.9" r=".27" fill="none" stroke="#f0f" stroke-width=".14"/>
<circle cx="122" cy="59" r=".27" fill="#f0f"/>
<circle cx="122" cy="59" r=".27" fill="none" stroke="#f0f" stroke-width=".14"/>
<circle cx="123.5" cy="104.2" r=".27" fill="#f0f"/>
<circle cx="123.5" cy="104.2" r=".27" fill="none" stroke="#f0f" stroke-width=".14"/>
<circle cx="223.6" cy="75.4" r=".27" fill="#f0f"/>
<circle cx="223.6" cy="75.4" r=".27" fill="none" stroke="#f0f" stroke-width=".14"/>
<text font-size="3.7" x="2.8" y="4.5">Main Func = WLAN M.2</text>
<g font-size="2.9" fill="#0080c0">
<text x="8.3" y="30">High Active</text>
<text x="35.4" y="37.7">For modern standby</text>
</g>
<text font-size="2.9" fill="#00f" x="91.9" y="114.9">E Key CONN</text>
<g font-size="2.8">
<text x="59.8" y="190.2">https://github.com/FrameworkComputer/Framework-Desktop</text>
<text x="59.8" y="193.6">Framework Desktop © 2025 by Framework Computer Inc</text>
<text x="59.8" y="197">is licensed under CC BY 4.0. To view a copy of this license,</text>
<text x="59.8" y="200.4">visit http://creativecommons.org/licenses/by/4.0/</text>
</g>
<g font-size="2.6">
<text x="238.7" y="197.1">Compal Electronics, Inc.</text>
<text x="233.2" y="201.2">P081-WLAN/BT (w/ CNVi) M.2_EE</text>
<text x="233.2" y="205.3">LA-O841P</text>
</g>
<g font-size="2.2">
<text x="52.2" y="11.4">04/18 PVT, R-Short,</text>
<text x="52.2" y="13.6">RW1</text>
<text x="150.9" y="70.4">10/14 Exchange TDM2_DOUT, TDM2_DIN</text>
<text x="212.6" y="141.7">8/12 Change from SA00000OH00 to SA0000BIP00</text>
<text x="212.6" y="144.5">8/21 Change from SA0000BIP00 to SA00000OH00</text>
</g>
<text font-size="2.2" fill="#00f" x="81" y="18.5">80 mils</text>
<g font-size="1.8" fill="#00f">
<text x="91.9" y="36">Place near Pin 2,4</text>
<text x="113.9" y="36">Place near Pin 72,74</text>
</g>
<g font-size="1.8" fill="#f00">
<text x="223.6" y="136.1">Vcc=2V ~ 5.5V</text>
<text x="223.6" y="137.9">Vin=0V ~ 5.5V</text>
</g>
<text font-size="1.5" fill="#00f" x="117.9" y="54.5">+3VALW_WLAN</text>
<g font-size="1.2">
<text x="24.5" y="14.5">+3VALW</text>
<text x="48.2" y="15.6">+3VALW_WLAN_R</text>
<text x="64.1" y="16.2">+3VALW_WLAN</text>
<text x="74.9" y="15.9">+3VALW_WLAN</text>
<text x="192.3" y="15.9">+3VALW_WLAN</text>
<text x="232.8" y="15.9">+3VALW_WLAN</text>
<text x="32.7" y="20.3">5</text>
<text x="32.7" y="23">3</text>
<text x="46.3" y="20.3">1</text>
<text x="56" y="20.3">1</text>
<text x="59" y="20.3">@</text>
<text x="62.9" y="20.3">2</text>
<text x="175.3" y="23">1</text>
<text x="182" y="23">2</text>
<text x="220.6" y="21.7">1</text>
<text x="227.3" y="21.7">2</text>
<text x="5.3" y="25">&lt;39&gt;</text>
<text x="12.1" y="25">WLAN_EN</text>
<text x="27.2" y="27.8" transform="rotate(-90 27.2 27.8)">2</text>
<text x="32.7" y="24.4">4</text>
<text x="46.3" y="24.4">2</text>
<text x="89.5" y="24.8">1</text>
<text x="89.5" y="29.5">2</text>
<text x="96.3" y="24.8">1</text>
<text x="96.3" y="29.5">2</text>
<text x="103.2" y="24.8">1</text>
<text x="103.2" y="29.5">2</text>
<text x="110" y="24.8">1</text>
<text x="110" y="29.5">2</text>
<text x="116.9" y="24.8">1</text>
<text x="116.9" y="29.5">2</text>
<text x="123.8" y="24.8">1</text>
<text x="123.8" y="29.5">2</text>
<text x="126.2" y="29.9">RF@</text>
<text x="130.6" y="24.8">1</text>
<text x="130.6" y="29.5">2</text>
<text x="138.9" y="24.8">1</text>
<text x="138.9" y="29.5">2</text>
<text x="141.8" y="27.4" transform="rotate(90 141.8 27.4)">RF@</text>
<text x="175.3" y="25.8">1</text>
<text x="178.3" y="25.7">@</text>
<text x="182" y="25.8">2</text>
<text x="27.2" y="34.6" transform="rotate(-90 27.2 34.6)">1</text>
<text x="88.9" y="58.7">1</text>
<text x="113.5" y="58.7">2</text>
<text x="52.2" y="60.8">&lt;13&gt;</text>
<text x="52.2" y="62.1">&lt;13&gt;</text>
<text x="59" y="60.8">USB20_P5</text>
<text x="59" y="62.1">USB20_N5</text>
<text x="88.2" y="65.6">11</text>
<text x="88.9" y="60.1">3</text>
<text x="88.9" y="61.4">5</text>
<text x="88.9" y="62.8">7</text>
<text x="88.9" y="64.2">9</text>
<text x="113.5" y="64.2">10</text>
<text x="113.5" y="65.6">12</text>
<text x="113.5" y="60.1">4</text>
<text x="113.5" y="61.4">6</text>
<text x="113.5" y="62.8">8</text>
<text x="146.4" y="64.2">2</text>
<text x="146.4" y="62.8">2</text>
<text x="146.4" y="65.6">2</text>
<text x="159.7" y="63.5">TDM2_BCLK</text>
<text x="159.8" y="64.9">TDM2_FRM</text>
<text x="170.7" y="64.9">&lt;12&gt;</text>
<text x="171.1" y="63.5">&lt;12&gt;</text>
<text x="88.2" y="66.9">13</text>
<text x="88.2" y="68.3">15</text>
<text x="88.2" y="69.7">17</text>
<text x="88.2" y="71">19</text>
<text x="113.5" y="71">20</text>
<text x="113.5" y="66.9">14</text>
<text x="113.5" y="68.3">16</text>
<text x="113.5" y="69.7">18</text>
<text x="146.4" y="66.9">2</text>
<text x="159.7" y="67.6">TDM2_DOUT</text>
<text x="159.7" y="66.3">TDM2_DIN</text>
<text x="170.1" y="66.3">&lt;12&gt;</text>
<text x="171.4" y="67.6">&lt;12&gt;</text>
<text x="206.7" y="67.1">+3VALW_WLAN</text>
<text x="220.9" y="67.9">+1.8VALW</text>
<text x="88.2" y="72.4">21</text>
<text x="88.2" y="73.8">23</text>
<text x="88.2" y="77.9">25</text>
<text x="113.5" y="72.4">22</text>
<text x="113.5" y="77.9">26</text>
<text x="113.5" y="76.5">24</text>
<text x="210.2" y="72.4" transform="rotate(-90 210.2 72.4)">2</text>
<text x="223.3" y="77.2" transform="rotate(-90 223.3 77.2)">1</text>
<text x="45.4" y="80">&lt;7&gt;</text>
<text x="45.4" y="81.3">&lt;7&gt;</text>
<text x="51.6" y="80">PCIE_ATX_C_DRX_P10</text>
<text x="51.6" y="81.3">PCIE_ATX_C_DRX_N10</text>
<text x="88.2" y="79.3">27</text>
<text x="88.2" y="80.6">29</text>
<text x="88.2" y="82">31</text>
<text x="88.2" y="83.4">33</text>
<text x="113.5" y="83.4">34</text>
<text x="113.5" y="82">32</text>
<text x="113.5" y="80.6">30</text>
<text x="113.5" y="79.3">28</text>
<text x="210.2" y="79.1" transform="rotate(-90 210.2 79.1)">1</text>
<text x="223.3" y="83.9" transform="rotate(-90 223.3 83.9)">2</text>
<text x="232.9" y="81.3" transform="rotate(-90 232.9 81.3)">1</text>
<text x="47.2" y="84.1">&lt;7&gt;</text>
<text x="47.2" y="85.5">&lt;7&gt;</text>
<text x="47.8" y="88.2">&lt;12&gt;</text>
<text x="47.8" y="89.6">&lt;12&gt;</text>
<text x="53.4" y="84.1">PCIE_ARX_DTX_P10</text>
<text x="53.4" y="85.5">PCIE_ARX_DTX_N10</text>
<text x="54.6" y="88.2">CLK_PCIE_P3_R</text>
<text x="54.6" y="89.6">CLK_PCIE_N3_R</text>
<text x="88.2" y="84.8">35</text>
<text x="88.2" y="86.1">37</text>
<text x="88.2" y="87.5">39</text>
<text x="88.2" y="88.9">41</text>
<text x="113.5" y="88.9">42</text>
<text x="113.5" y="84.8">36</text>
<text x="113.5" y="86.1">38</text>
<text x="113.5" y="87.5">40</text>
<text x="210.2" y="88.9" transform="rotate(-90 210.2 88.9)">6</text>
<text x="230.7" y="84.6">@</text>
<text x="232.9" y="88.1" transform="rotate(-90 232.9 88.1)">2</text>
<text x="47.1" y="92.3">&lt;12&gt;</text>
<text x="48.6" y="93.7">&lt;13&gt;</text>
<text x="53.9" y="92.3">CLKREQ_PCIE#3</text>
<text x="55.4" y="93.7">WLAN_WAKE#</text>
<text x="88.2" y="90.2">43</text>
<text x="88.2" y="91.6">45</text>
<text x="88.2" y="93">47</text>
<text x="88.2" y="94.4">49</text>
<text x="88.2" y="95.7">51</text>
<text x="113.5" y="91.6">46</text>
<text x="113.5" y="93">48</text>
<text x="113.5" y="90.2">44</text>
<text x="113.5" y="95.7">52</text>
<text x="113.5" y="94.4">50</text>
<text x="210.2" y="94.2" transform="rotate(-90 210.2 94.2)">1</text>
<text x="214.1" y="90.9">2</text>
<text x="223.3" y="95.1" transform="rotate(-90 223.3 95.1)">3</text>
<text x="45.4" y="96.4">&lt;7&gt;</text>
<text x="45.4" y="97.8">&lt;7&gt;</text>
<text x="47.2" y="100.5">&lt;7&gt;</text>
<text x="47.2" y="101.9">&lt;7&gt;</text>
<text x="51.6" y="96.4">PCIE_ATX_C_DRX_P11</text>
<text x="51.6" y="97.8">PCIE_ATX_C_DRX_N11</text>
<text x="53.4" y="100.5">PCIE_ARX_DTX_P11</text>
<text x="53.4" y="101.9">PCIE_ARX_DTX_N11</text>
<text x="88.2" y="97.1">53</text>
<text x="88.2" y="98.5">55</text>
<text x="88.2" y="99.8">57</text>
<text x="88.2" y="101.2">59</text>
<text x="113.5" y="98.5">56</text>
<text x="113.5" y="99.8">58</text>
<text x="113.5" y="101.2">60</text>
<text x="113.5" y="97.1">54</text>
<text x="223.3" y="100.4" transform="rotate(-90 223.3 100.4)">4</text>
<text x="227.3" y="97.1">5</text>
<text x="232.9" y="99.2" transform="rotate(-90 232.9 99.2)">1</text>
<text x="88.2" y="102.6">61</text>
<text x="88.2" y="104">63</text>
<text x="88.2" y="105.3">65</text>
<text x="88.2" y="106.7">67</text>
<text x="113.5" y="104">64</text>
<text x="113.5" y="105.3">66</text>
<text x="113.5" y="102.6">62</text>
<text x="173.3" y="106">1</text>
<text x="174.9" y="104.7">@</text>
<text x="177.2" y="106">2</text>
<text x="232.9" y="105.9" transform="rotate(-90 232.9 105.9)">2</text>
<text x="88.2" y="109.4">69</text>
<text x="90.6" y="114">CONN@</text>
<text x="113.5" y="108.1">68</text>
<text x="213.6" y="117.4">+3VALW</text>
<text x="217.9" y="114.9">1</text>
<text x="220.9" y="114.9">@</text>
<text x="224.6" y="114.9">2</text>
<text x="216.5" y="123.9" transform="rotate(-90 216.5 123.9)">5</text>
<text x="211" y="127.3">1</text>
<text x="211" y="130">2</text>
<text x="223.2" y="128.7">4</text>
<text x="206.9" y="133.5" transform="rotate(-90 206.9 133.5)">1</text>
<text x="216.5" y="134.7" transform="rotate(-90 216.5 134.7)">3</text>
<text x="206.9" y="140.2" transform="rotate(-90 206.9 140.2)">2</text>
<text x="227.2" y="198.8">Title</text>
<text x="231" y="202.7">Document Number</text>
<text x="271.6" y="202.7">Rev</text>
<text x="226.6" y="206.8">Date:</text>
<text x="233.2" y="206.8">Tuesday, August 26, 2025</text>
<text x="254.1" y="206.8">Sheet</text>
<text x="260.6" y="206.8">81</text>
<text x="264.8" y="206.8">of</text>
<text x="268.9" y="206.8">150</text>
<text x="271.6" y="204.1">0.1</text>
</g>
<g font-size="1.2" fill="#000080">
<text x="34.3" y="18.9">UW1</text>
<text x="53.5" y="21.7">RW1</text>
<text x="63.1" y="21.7">0_0603_5%</text>
<text x="91.1" y="21.9" transform="rotate(90 91.1 21.9)">0.01U_0201_10V6K</text>
<text x="92.4" y="23.3" transform="rotate(90 92.4 23.3)">CW1</text>
<text x="97.9" y="23.3" transform="rotate(90 97.9 23.3)">0.1U_0201_10V6K</text>
<text x="99.3" y="23.3" transform="rotate(90 99.3 23.3)">CW2</text>
<text x="104.8" y="21.9" transform="rotate(90 104.8 21.9)">10U_0402_6.3V6M</text>
<text x="106.2" y="23.3" transform="rotate(90 106.2 23.3)">CW3</text>
<text x="111.6" y="23.3" transform="rotate(90 111.6 23.3)">0.1U_0201_10V6K</text>
<text x="113" y="23.3" transform="rotate(90 113 23.3)">CW4</text>
<text x="118.5" y="21.9" transform="rotate(90 118.5 21.9)">10U_0402_6.3V6M</text>
<text x="119.9" y="23.3" transform="rotate(90 119.9 23.3)">CW5</text>
<text x="125.4" y="23.3" transform="rotate(90 125.4 23.3)">15P_0201_25V8J</text>
<text x="132.2" y="21.9" transform="rotate(90 132.2 21.9)">0.01U_0201_10V6K</text>
<text x="133.6" y="23.3" transform="rotate(90 133.6 23.3)">CW7</text>
<text x="140.5" y="23.3" transform="rotate(90 140.5 23.3)">10P_0201_50V8J</text>
<text x="141.8" y="23.3" transform="rotate(90 141.8 23.3)">CW8</text>
<text x="171.2" y="23.2">RW3</text>
<text x="183.8" y="23.1">1K_0201_5%</text>
<text x="215.4" y="21.7">RW2</text>
<text x="229.1" y="21.7">2.2K_0402_5%</text>
<text x="28.8" y="29.9">RW5</text>
<text x="34.3" y="27.2">G509H30DTO1G_TSOT23-5</text>
<text x="126.7" y="26.1" transform="rotate(90 126.7 26.1)">CW6</text>
<text x="171.5" y="25.8">RW4</text>
<text x="183.8" y="25.8">10K_0201_5%</text>
<text x="28.8" y="31.3">100K_0402_5%</text>
<text x="90.6" y="57.3">JWLAN1</text>
<text x="131.7" y="64.2">22_0402_5% 1</text>
<text x="131.7" y="62.8">22_0402_5% 1</text>
<text x="131.7" y="65.6">22_0402_5% 1</text>
<text x="140.4" y="61.9">TW1</text>
<text x="148.2" y="64.2">RW10</text>
<text x="148.2" y="62.8">RW9</text>
<text x="148.2" y="65.6">RW11</text>
<text x="131.7" y="66.9">22_0402_5% 1</text>
<text x="148.2" y="66.9">RW12</text>
<text x="211.8" y="74.8">RW13</text>
<text x="211.8" y="76.4">10K_0201_5%</text>
<text x="214.4" y="81.8">100K_0201_5%</text>
<text x="218.9" y="80.1">RW14</text>
<text x="237.3" y="83.4">RW15</text>
<text x="237.3" y="84.8">10K_0402_5%</text>
<text x="196" y="92.6">PJT138KA_SOT363-6</text>
<text x="201.4" y="91.1">QW1B</text>
<text x="219" y="95.9" transform="rotate(90 219 95.9)">PJT138KA_SOT363-6</text>
<text x="220.6" y="96" transform="rotate(90 220.6 96)">QW1A</text>
<text x="168.1" y="106">CW9</text>
<text x="179" y="106">22P_0402_50V8J</text>
<text x="233.6" y="103.7">100K_0201_5%</text>
<text x="234.3" y="102.1">RW18</text>
<text x="90.6" y="112.2">BELLW_80152-3221</text>
<text x="214" y="114.9">RW19</text>
<text x="226.4" y="114.9">0_0402_5%</text>
<text x="198.9" y="136.9">10K_0402_5%</text>
<text x="203" y="135.5">RW20</text>
<text x="222.2" y="132.8">UW2</text>
<text x="222.2" y="134.2">MC74VHC1G08DFT2G_SC70-5</text>
</g>
<g font-size="1.2" fill="#004080">
<text x="35" y="21.1">IN</text>
<text x="35" y="23.9">FLAG</text>
<text x="42" y="21.1">OUT</text>
<text x="35" y="25.2">EN(#EN)</text>
<text x="41.9" y="25.2">GND</text>
<text x="91.3" y="59.5">GND_1</text>
<text x="105.4" y="59.5">3.3VAUX_2</text>
<text x="91.3" y="60.9">USB_D+</text>
<text x="91.3" y="62.3">USB_D-</text>
<text x="91.3" y="63.6">GND_7</text>
<text x="91.3" y="65">SDIO_CLK</text>
<text x="105" y="65">PCM_SYNC</text>
<text x="105.4" y="60.9">3.3VAUX_4</text>
<text x="106" y="63.6">PCM_CLK</text>
<text x="108.1" y="62.3">LED1#</text>
<text x="91.3" y="66.4">SDIO_CMD</text>
<text x="91.3" y="67.8">SDIO_DAT0</text>
<text x="91.3" y="69.1">SDIO_DAT1</text>
<text x="91.3" y="70.5">SDIO_DAT2</text>
<text x="91.3" y="71.9">SDIO_DAT3</text>
<text x="104.2" y="71.9">UART_WAKE</text>
<text x="105.8" y="66.4">PCM_OUT</text>
<text x="107" y="70.5">GND_18</text>
<text x="107.2" y="67.8">PCM_IN</text>
<text x="108.1" y="69.1">LED2#</text>
<text x="91.3" y="73.2">SDIO_WAKE</text>
<text x="91.3" y="74.6">SDIO_RST</text>
<text x="106.1" y="77.4">UART_RX</text>
<text x="106.2" y="73.2">UART_TX</text>
<text x="91.3" y="78.7">GND_33</text>
<text x="91.3" y="80.1">PET_RX_P0</text>
<text x="91.3" y="81.5">PET_RX_N0</text>
<text x="91.3" y="82.8">GND_39</text>
<text x="104.7" y="82.8">CLink_DATA</text>
<text x="105.3" y="78.7">UART_RTS</text>
<text x="105.3" y="80.1">UART_CTS</text>
<text x="105.5" y="81.5">CLink_RST</text>
<text x="91.3" y="84.2">PER_TX_P0</text>
<text x="91.3" y="85.6">PER_TX_N0</text>
<text x="91.3" y="87">GND_45</text>
<text x="91.3" y="88.3">REFCLK_P0</text>
<text x="91.3" y="89.7">REFCLK_N0</text>
<text x="102.4" y="89.7">SUSCLK(32KHz)</text>
<text x="105.6" y="84.2">CLink_CLK</text>
<text x="107.7" y="85.6">COEX3</text>
<text x="107.7" y="87">COEX2</text>
<text x="107.7" y="88.3">COEX1</text>
<text x="91.3" y="91.1">GND_51</text>
<text x="91.3" y="92.4">CLKREQ0#</text>
<text x="91.3" y="93.8">PEWAKE0#</text>
<text x="91.3" y="95.2">GND_57</text>
<text x="103.4" y="92.4">W_DISABLE2#</text>
<text x="103.4" y="93.8">W_DISABLE1#</text>
<text x="106.4" y="91.1">PERST0#</text>
<text x="106.8" y="95.2">I2C_DAT</text>
<text x="91.3" y="96.6">RSVD/PCIE_RX_P1</text>
<text x="91.3" y="97.9">RSVD/PCIE_RX_N1</text>
<text x="91.3" y="99.3">GND_63</text>
<text x="91.3" y="100.7">RSVD/PCIE_TX_P1</text>
<text x="106.4" y="99.3">RSVD_64</text>
<text x="106.4" y="100.7">RSVD_66</text>
<text x="106.8" y="96.6">I2C_CLK</text>
<text x="107" y="97.9">I2C_IRQ</text>
<text x="91.3" y="102.1">RSVD/PCIE_TX_N1</text>
<text x="91.3" y="103.4">GND_69</text>
<text x="91.3" y="104.8">RSVD_71</text>
<text x="91.3" y="106.2">RSVD_73</text>
<text x="91.3" y="107.5">GND_75</text>
<text x="104.7" y="104.8">3.3VAUX_72</text>
<text x="104.7" y="106.2">3.3VAUX_74</text>
<text x="106.4" y="102.1">RSVD_68</text>
<text x="106.4" y="103.4">RSVD_70</text>
<text x="91.3" y="110.3">GND2</text>
<text x="108.4" y="108.9">GND1</text>
<text x="213.3" y="128.1">IN1</text>
<text x="213.3" y="130.9">IN2</text>
<text x="217.3" y="128.1" transform="rotate(-90 217.3 128.1)">VCC</text>
<text x="218.9" y="129.5">OUT</text>
<text x="217.3" y="132.4" transform="rotate(-90 217.3 132.4)">GND</text>
</g>
<g font-size="1.2" fill="#f00">
<text x="155.3" y="23">WL_OFF#_R</text>
<text x="203.3" y="21.6">APU_BT_WAKE#_L</text>
<text x="155.3" y="25.8">WL_RST#_R</text>
<text x="119.6" y="62.8">TDM2_BCLK_R</text>
<text x="119.6" y="64.2">TDM2_FRM_R</text>
<text x="119.6" y="65.5">TDM2_DIN_R</text>
<text x="119.6" y="71">APU_BT_WAKE#_L</text>
<text x="119.6" y="66.9">TDM2_DOUT_R</text>
<text x="119.6" y="88.8">SUSCLK_WLAN</text>
<text x="136.2" y="89.6">SUSCLK_WLAN</text>
<text x="149.8" y="89.6">&lt;12&gt;</text>
<text x="196.7" y="84.6">APU_BT_ON_R_Q</text>
<text x="119.6" y="90.2">WL_RST#_R</text>
<text x="119.6" y="91.6">APU_BT_ON_R_Q</text>
<text x="119.6" y="93">WL_OFF#_R</text>
<text x="199.7" y="94.1">SB000016K00</text>
<text x="217.4" y="96.2" transform="rotate(90 217.4 96.2)">SB000016K00</text>
<text x="248.2" y="97.8">APU_BT_ON_S5</text>
<text x="261.9" y="97.8">&lt;11&gt;</text>
<text x="157.4" y="106">SUSCLK_WLAN</text>
<text x="179" y="128">&lt;11,35,80,96&gt;</text>
<text x="188.5" y="130.7">&lt;39&gt;</text>
<text x="191.2" y="128">APU_PCIE1_RST#</text>
<text x="195.4" y="130.7">WL_RST#</text>
<text x="241.7" y="128.6">WL_RST#_R</text>
</g>
<text font-size="1.2" fill="#00f" x="120.7" y="101.3">+3VALW_WLAN</text>
<g font-size="1">
<text x="28.8" y="1">5</text>
<text x="83.7" y="1">4</text>
<text x="138.6" y="1">3</text>
<text x="193.4" y="1">2</text>
<text x="248.3" y="1">1</text>
<text x=".4" y="28">D</text>
<text x="276.1" y="28">D</text>
<text x=".4" y="79.4">C</text>
<text x="276.1" y="79.4">C</text>
<text x=".4" y="130.8">B</text>
<text x="276.1" y="130.8">B</text>
<text x=".4" y="182.3">A</text>
<text x="276.1" y="182.3">A</text>
<text x="28.8" y="208.1">5</text>
<text x="83.7" y="208.1">4</text>
<text x="138.6" y="208.1">3</text>
<text x="193.4" y="208.1">2</text>
<text x="248.3" y="208.1">1</text>
</g>
<g font-size=".7" fill="#00f">
<text x="210.4" y="92.2" transform="rotate(180 210.4 92.2)">S</text>
<text x="210.4" y="90.1" transform="rotate(180 210.4 90.1)">D</text>
<text x="212.9" y="90.6" transform="rotate(180 212.9 90.6)">G</text>
<text x="223.6" y="98.3" transform="rotate(180 223.6 98.3)">S</text>
<text x="223.6" y="96.3" transform="rotate(180 223.6 96.3)">D</text>
<text x="226.1" y="96.8" transform="rotate(180 226.1 96.8)">G</text>
</g>
</svg>
